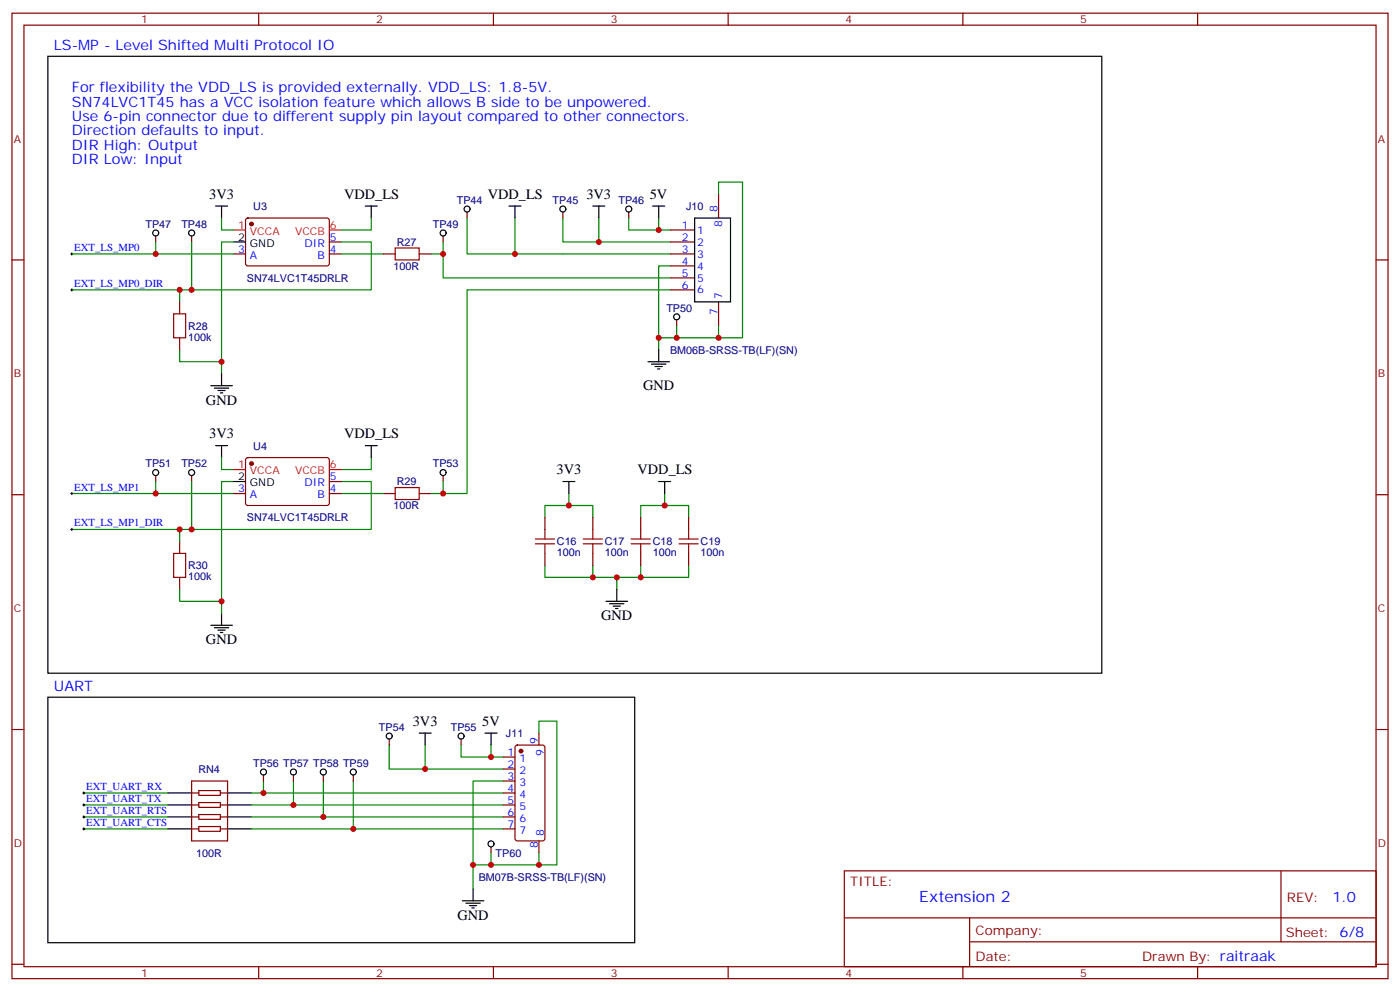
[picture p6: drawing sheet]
<svg xmlns="http://www.w3.org/2000/svg" width="412mm" height="292mm" viewBox="0 0 412 292" stroke-linecap="round" stroke-linejoin="round" font-family="sans-serif">
<g fill="none" stroke="#870000" stroke-width=".35">
<path d="M3.5 3.9h405.4v284.3h-405.4zM7.1 7.4h398.2v277.3h-398.2zM76.2 3.9v3.5M145.3 3.9v3.5M214.5 3.9v3.5M283.6 3.9v3.5M352.8 3.9v3.5M211.7 57.2v7M3.5 76.6h3.6M45.9 69.5v1.8M56.4 69.5v1.8M68.8 74.8h3.5"/>
<path d="M72.6 64.4l.4-.2 23.6 .1 .4 .6-.1 13-.6 .4h-23.5l-.5-.7v-12.7zM97 74.8h3.5M97 71.3h3.5M112.9 74.8h3.5M123.5 74.8h3.5M130.5 69.5v1.8M137.6 62.4v1.8M165.8 62.4v1.8M185.2 62.4v1.8M197.6 74.8h7M197.6 71.3h7M197.6 67.7h7"/>
<path d="M197.6 78.3h7M405.3 76.6h3.6M52.9 88.9v3.5M52.9 99.5v3.5M197.6 81.8h7M197.6 85.4h7M199.3 94.2v1.8M211.7 88.9v7.1M72.6 135l.4-.2h23.6l.4 .7-.1 12.9-.6 .5-23.5-.1-.5-.6v-12.7zM3.5 145.7h3.6M45.9 140.1v1.7M52.9 159.5v3.5"/>
<path d="M56.4 140.1v1.7M68.8 145.3h3.5M97 145.3h3.5M97 141.8h3.5M112.9 145.3h3.5M123.5 145.3h3.5M130.5 140.1v1.7M160.5 152.4v3.5M174.6 152.4v3.5M188.7 152.4v3.5M202.8 152.4v3.5M405.3 145.7h3.6"/>
<path d="M52.9 170v3.6M160.5 163v3.5M174.6 163v3.5M188.7 163v3.5M202.8 163v3.5M3.5 214.8h3.6M114.7 217.7v1.7M135.8 217.7v1.7M151.9 219.6l.5-.2h7.4l.7 .5v27l-.4 .7h-7.7l-.7-.4v-27.1zM158.7 215.9v3.5M405.3 214.8h3.6M56.4 230h10.6v17.6h-10.6z"/>
<path d="M56.4 233.5h2.2M56.4 237.1h2.2M58.6 232.8h6.3v1.4h-6.3zM58.6 236.4h6.3v1.4h-6.3zM58.6 239.9h6.3v1.4h-6.3zM64.9 233.5h2.1M64.9 237.1h2.1M77.6 228.2v1.8M86.4 228.2v1.8M95.2 228.2v1.8M104.1 228.2v1.8M148.2 233.5h3.5"/>
<path d="M148.2 230h3.5M148.2 237.1h3.5M148.2 223h3.5M148.2 226.5h3.5M56.4 244.1h2.2M56.4 240.6h2.2M58.6 243.4h6.3v1.4h-6.3zM64.9 244.1h2.1M64.9 240.6h2.1M144.6 249.4v1.8M148.2 244.1h3.5M148.2 240.6h3.5"/>
<path d="M158.7 247.6v3.6M248.7 256.5h156.6v28.2h-156.6zM377.3 256.5v20.9M248.7 270.3h156.5M285.6 277.4h119.6M285.6 270.3v14.1M3.5 284h3.6M76.2 284.7v3.5M145.3 284.7v3.5M214.5 284.7v3.5M283.6 284.7v3.5M352.8 284.7v3.5"/>
<path d="M405.3 284h3.6"/>
</g>
<g fill="none" stroke="#008700" stroke-width=".35">
<path d="M211.7 57.2v-3.6h7v45.9h-7M21.2 74.8h47.6M45.9 71.3v3.5M56.4 71.3v14.1M65.3 64.2v3.5h3.5M68.8 71.3h-3.5v38.8M100.5 71.3h8.9v14.1h-88.2M100.5 74.8h12.4M109.4 64.2v3.5h-8.9M127 74.8h3.5v7h67.1M130.5 71.3v3.5M137.6 64.2v10.6h14.1"/>
<path d="M151.7 64.2v10.6h45.9M165.8 64.2v7.1h10.6M176.4 64.2v7.1h21.2M185.2 64.2v3.5h8.8M194 64.2v3.5h3.6M197.6 78.3h-3.6v24.7M52.9 85.4v3.5M197.6 85.4h-60v59.9h-10.6M199.3 96v3.5M211.7 96v3.5h-17.7M52.9 103v3.5h12.4M65.3 134.8v3.5h3.5"/>
<path d="M109.4 134.8v3.5h-8.9M21.2 145.3h47.6M45.9 141.8v3.5M52.9 155.9v3.6M56.4 141.8v14.1M68.8 141.8h-3.5v38.8M100.5 141.8h8.9v14.1h-88.2M100.5 145.3h12.4M130.5 141.8v3.5M167.6 148.9h7v3.5M167.6 145.3v3.6h-7.1v3.5M195.8 148.9h7v3.5"/>
<path d="M195.8 145.3v3.6h-7.1v3.5M52.9 173.6v3.5h12.4M160.5 166.5v3.5h21.2v3.6M174.6 166.5v3.5M188.7 166.5v3.5h-7M202.8 166.5v3.5h-14.1M114.7 219.4v7.1h10.5M125.2 219.4v7.1h23M135.8 219.4v3.6h8.8M144.6 219.4v3.6h3.6M158.7 215.9v-3.5h5.3v42.3h-5.3M24.7 237.1h24.7"/>
<path d="M24.7 233.5h24.7M74.1 237.1h74.1M74.1 233.5h74.1M77.6 230v3.5M86.4 230v7.1M95.2 230v10.6M104.1 230v14.1M148.2 230h-8.9v31.8M24.7 244.1h24.7M24.7 240.6h24.7M74.1 244.1h74.1M74.1 240.6h74.1"/>
<path d="M144.6 251.2v3.5M158.7 251.2v3.5h-19.4"/>
</g>
<g fill="none" stroke="#000" stroke-width=".35">
<path d="M14.1 16.6h310.5v181.7h-310.5zM63.5 60.7h3.5M65.3 60.7v3.5M68.8 71.3h3.5M107.6 60.7h3.5M109.4 60.7v3.5M149.9 60.7h3.6M151.7 60.7v3.5M174.6 60.7h3.6M176.4 60.7v3.5M192.3 60.7h3.5M194 60.7v3.5"/>
<path d="M204.6 64.2h10.6v24.7h-10.6zM62.1 113.6h6.3M63.1 114.3h4.3M64.2 115h2.1M64.9 115.7h.7M65.3 110.1v3.5M190.9 106.5h6.3M191.9 107.2h4.2M193 108h2.1M193.7 108.7h.7M194 103v3.5M63.5 131.2h3.5"/>
<path d="M65.3 131.2v3.6M107.6 131.2h3.5M109.4 131.2v3.6M68.8 141.8h3.5M165.8 141.8h3.5M167.6 141.8v3.5M194 141.8h3.6M195.8 141.8v3.5M178.5 177.1h6.4M179.6 177.8h4.2M180.6 178.5h2.1M181.3 179.2h.7"/>
<path d="M181.7 173.6v3.5M62.1 184.2h6.3M63.1 184.9h4.3M64.2 185.6h2.1M64.9 186.3h.7M65.3 180.6v3.6M14.1 205.3h172.9v72.3h-172.9zM123.5 215.9h3.5M125.2 215.9v3.5M142.9 215.9h3.5M144.6 215.9v3.5M49.4 233.5h7"/>
<path d="M49.4 237.1h7M67 233.5h7.1M67 237.1h7.1M49.4 240.6h7M49.4 244.1h7M67 240.6h7.1M67 244.1h7.1M136.2 265.3h6.3M137.2 266h4.3M138.3 266.7h2.1M139 267.4h.7M139.3 261.8v3.5"/>
<circle cx="45.9" cy="68.6" r=".88"/>
<circle cx="56.4" cy="68.6" r=".88"/>
<circle cx="130.5" cy="68.6" r=".88"/>
<circle cx="137.6" cy="61.6" r=".88"/>
<circle cx="165.8" cy="61.6" r=".88"/>
<circle cx="185.2" cy="61.6" r=".88"/>
<circle cx="199.3" cy="93.3" r=".88"/>
<circle cx="45.9" cy="139.2" r=".88"/>
<circle cx="56.4" cy="139.2" r=".88"/>
<circle cx="130.5" cy="139.2" r=".88"/>
<circle cx="114.7" cy="216.8" r=".88"/>
<circle cx="135.8" cy="216.8" r=".88"/>
<circle cx="77.6" cy="227.4" r=".88"/>
<circle cx="86.4" cy="227.4" r=".88"/>
<circle cx="95.3" cy="227.4" r=".88"/>
<circle cx="104.1" cy="227.4" r=".88"/>
<circle cx="144.6" cy="248.5" r=".88"/>
</g>
<g fill="#870000" stroke="#870000" stroke-width=".35">
<circle cx="74.1" cy="66" r=".53"/>
<circle cx="74.1" cy="136.5" r=".53"/>
<circle cx="153.5" cy="221.2" r=".53"/>
</g>
<path d="M68.8 67.7h3.5M97 67.7h3.5M68.8 138.3h3.5M97 138.3h3.5" fill="none" stroke="#f00" stroke-width=".35"/>
<g fill="none" stroke="#a10000" stroke-width=".35">
<path d="M116.4 73h7.1v3.6h-7.1zM51.2 92.4h3.5v7.1h-3.5zM116.4 143.6h7.1v3.5h-7.1zM157.7 158.8h5.6M160.5 155.9v2.9M171.8 158.8h5.6M174.6 155.9v2.9M185.9 158.8h5.7M188.7 155.9v2.9M200 158.8h5.7M202.8 155.9v2.9M51.2 163h3.5v7h-3.5z"/>
<path d="M157.7 160.2h5.6M160.5 160.2v2.8M171.8 160.2h5.6M174.6 160.2v2.8M185.9 160.2h5.7M188.7 160.2v2.8M200 160.2h5.7M202.8 160.2v2.8"/>
</g>
<g fill="none" stroke="#000" stroke-width=".29">
<path d="M20.8 74.8h.7M21.2 74.4v.7M20.8 85.4h.7M21.2 85v.7M20.8 145.3h.7M20.8 155.9h.7M21.2 145v.7M21.2 155.6v.7M24.3 233.5h.7M24.3 237.1h.7M24.7 233.2v.7M24.7 236.7v.7"/>
<path d="M24.3 244.1h.7M24.3 240.6h.7M24.7 240.2v.7M24.7 243.8v.7"/>
</g>
<g fill="#c00">
<circle cx="65.3" cy="106.5" r=".88"/>
<circle cx="52.9" cy="85.4" r=".88"/>
<circle cx="181.7" cy="170" r=".88"/>
<circle cx="52.9" cy="155.9" r=".88"/>
<circle cx="65.3" cy="177.1" r=".88"/>
<circle cx="194" cy="99.5" r=".88"/>
<circle cx="211.7" cy="99.5" r=".88"/>
<circle cx="45.9" cy="74.8" r=".88"/>
<circle cx="56.4" cy="85.4" r=".88"/>
<circle cx="45.9" cy="145.3" r=".88"/>
<circle cx="56.4" cy="155.9" r=".88"/>
<circle cx="104.1" cy="244.1" r=".88"/>
<circle cx="95.3" cy="240.6" r=".88"/>
<circle cx="86.4" cy="237.1" r=".88"/>
<circle cx="77.6" cy="233.5" r=".88"/>
<circle cx="144.6" cy="254.7" r=".88"/>
<circle cx="144.6" cy="223" r=".88"/>
<circle cx="125.2" cy="226.5" r=".88"/>
<circle cx="158.8" cy="254.7" r=".88"/>
<circle cx="139.3" cy="254.7" r=".88"/>
<circle cx="188.7" cy="170" r=".88"/>
<circle cx="195.8" cy="148.9" r=".88"/>
<circle cx="174.6" cy="170" r=".88"/>
<circle cx="167.6" cy="148.9" r=".88"/>
<circle cx="194" cy="67.7" r=".88"/>
<circle cx="176.4" cy="71.3" r=".88"/>
<circle cx="151.7" cy="74.8" r=".88"/>
<circle cx="130.5" cy="74.8" r=".88"/>
<circle cx="130.5" cy="145.3" r=".88"/>
<circle cx="199.3" cy="99.5" r=".88"/>
</g>
<text font-size="4.6" fill="#00f" x="270.8" y="265.5">Extension 2</text>
<g font-size="4.2" fill="#00f">
<text x="15.9" y="14.8">LS-MP - Level Shifted Multi Protocol IO</text>
<text x="21.2" y="27.2">For flexibility the VDD_LS is provided externally. VDD_LS: 1.8-5V.</text>
<text x="21.2" y="31.4">SN74LVC1T45 has a VCC isolation feature which allows B side to be unpowered.</text>
<text x="21.2" y="35.6">Use 6-pin connector due to different supply pin layout compared to other connectors.</text>
<text x="21.2" y="39.9">Direction defaults to input.</text>
<text x="21.2" y="44.1">DIR High: Output</text>
<text x="21.2" y="48.3">DIR Low: Input</text>
<text x="15.9" y="203.6">UART</text>
<text x="392.5" y="265.7">1.0</text>
</g>
<g font-size="4.2">
<text x="61.6" y="58.5">3V3</text>
<text x="101.4" y="58.5">VDD_LS</text>
<text x="143.7" y="58.5">VDD_LS</text>
<text x="172.7" y="58.5">3V3</text>
<text x="191.4" y="58.5">5V</text>
<text x="60.7" y="119.2">GND</text>
<text x="189.4" y="115">GND</text>
<text x="61.6" y="129.1">3V3</text>
<text x="101.4" y="129.1">VDD_LS</text>
<text x="163.9" y="139.6">3V3</text>
<text x="187.8" y="139.7">VDD_LS</text>
<text x="177.1" y="182.7">GND</text>
<text x="60.7" y="189.8">GND</text>
<text x="121.6" y="213.8">3V3</text>
<text x="142" y="213.8">5V</text>
<text x="134.8" y="270.9">GND</text>
</g>
<g font-size="3.9" fill="#800">
<text x="250.5" y="261.1">TITLE:</text>
<text x="379.1" y="265.7">REV:</text>
<text x="287.4" y="275.3">Company:</text>
<text x="378.7" y="275.9">Sheet: 6/8</text>
<text x="287.4" y="282.9">Date:</text>
<text x="336.4" y="283">Drawn By: raitraak</text>
</g>
<g font-size="3.2" fill="#800">
<text x="41.6" y="6.9">1</text>
<text x="110.8" y="6.9">2</text>
<text x="179.9" y="6.9">3</text>
<text x="249.1" y="6.9">4</text>
<text x="318.2" y="6.9">5</text>
<text x="4.1" y="42">A</text>
<text x="405.9" y="42">A</text>
<text x="4.1" y="111.1">B</text>
<text x="405.9" y="111.1">B</text>
<text x="4.1" y="180.3">C</text>
<text x="405.9" y="180.3">C</text>
<text x="4.1" y="249.4">D</text>
<text x="405.9" y="249.4">D</text>
<text x="41.6" y="287.7">1</text>
<text x="110.8" y="287.7">2</text>
<text x="179.9" y="287.7">3</text>
<text x="249.1" y="287.7">4</text>
<text x="318.2" y="287.7">5</text>
</g>
<g font-size="3.2" fill="#000080">
<text x="74.6" y="61.8">U3</text>
<text x="134.6" y="60.1">TP44</text>
<text x="162.8" y="60.1">TP45</text>
<text x="182.2" y="60.1">TP46</text>
<text x="202.1" y="61.8">J10</text>
<text x="42.8" y="67.1">TP47</text>
<text x="53.4" y="67.1">TP48</text>
<text x="127.5" y="67.1">TP49</text>
<text x="116.9" y="72.4">R27</text>
<text x="72.7" y="82.9">SN74LVC1T45DRLR</text>
<text x="115.9" y="79.4">100R</text>
<text x="196.3" y="91.8">TP50</text>
<text x="55.4" y="100.3">100k</text>
<text x="55.4" y="97.1">R28</text>
<text x="197.4" y="104.1">BM06B-SRSS-TB(LF)(SN)</text>
<text x="42.8" y="137.7">TP51</text>
<text x="53.4" y="137.7">TP52</text>
<text x="74.6" y="132.4">U4</text>
<text x="127.5" y="137.7">TP53</text>
<text x="116.9" y="142.9">R29</text>
<text x="115.9" y="150">100R</text>
<text x="72.7" y="153.5">SN74LVC1T45DRLR</text>
<text x="164" y="160.6">C16</text>
<text x="178.2" y="160.6">C17</text>
<text x="192.3" y="160.6">C18</text>
<text x="206.4" y="160.6">C19</text>
<text x="55.4" y="167.6">R30</text>
<text x="164" y="163.8">100n</text>
<text x="178.2" y="163.8">100n</text>
<text x="192.3" y="163.8">100n</text>
<text x="206.4" y="163.8">100n</text>
<text x="55.4" y="170.9">100k</text>
<text x="111.6" y="215.3">TP54</text>
<text x="132.8" y="215.3">TP55</text>
<text x="149" y="217.1">J11</text>
<text x="58.4" y="227.6">RN4</text>
<text x="74.6" y="225.9">TP56 TP57 TP58 TP59</text>
<text x="57.8" y="252.3">100R</text>
<text x="146" y="252.4">TP60</text>
<text x="141" y="259.4">BM07B-SRSS-TB(LF)(SN)</text>
</g>
<g font-size="3.2" fill="#00f">
<text x="211.3" y="62.4" transform="rotate(-90 211.3 62.4)">8</text>
<text x="97.2" y="70.9">5</text>
<text x="200.8" y="67.4">1</text>
<text x="200.8" y="70.9">2</text>
<text x="205.3" y="68.8">1</text>
<text x="212.7" y="66.9" transform="rotate(-90 212.7 66.9)">8</text>
<text x="21.9" y="73.9">EXT_LS_MP0</text>
<text x="70.1" y="74.4">3</text>
<text x="73.6" y="76.2">A</text>
<text x="89.7" y="72.7">DIR</text>
<text x="93.5" y="76.2">B</text>
<text x="97.2" y="74.4">4</text>
<text x="200.8" y="74.4">3</text>
<text x="200.8" y="78">4</text>
<text x="205.3" y="72.3">2</text>
<text x="205.3" y="75.8">3</text>
<text x="200.8" y="81.5">5</text>
<text x="205.3" y="79.4">4</text>
<text x="205.3" y="82.9">5</text>
<text x="21.9" y="84.5">EXT_LS_MP0_DIR</text>
<text x="200.8" y="85">6</text>
<text x="205.3" y="86.4">6</text>
<text x="212.7" y="88.2" transform="rotate(-90 212.7 88.2)">7</text>
<text x="211.3" y="92.7" transform="rotate(-90 211.3 92.7)">7</text>
<text x="89.7" y="143.2">DIR</text>
<text x="97.2" y="141.5">5</text>
<text x="21.9" y="144.5">EXT_LS_MP1</text>
<text x="70.1" y="145">3</text>
<text x="73.6" y="146.8">A</text>
<text x="93.5" y="146.8">B</text>
<text x="97.2" y="145">4</text>
<text x="21.9" y="155">EXT_LS_MP1_DIR</text>
<text x="158.4" y="219.3" transform="rotate(-90 158.4 219.3)">9</text>
<text x="149.5" y="222.6">1</text>
<text x="149.5" y="226.1">2</text>
<text x="153" y="224.4">1</text>
<text x="153" y="227.9">2</text>
<text x="160.2" y="222.8" transform="rotate(-90 160.2 222.8)">9</text>
<text x="25.4" y="232.7">EXT_UART_RX</text>
<text x="149.5" y="229.7">3</text>
<text x="149.5" y="233.2">4</text>
<text x="153" y="231.4">3</text>
<text x="25.4" y="239.7">EXT_UART_RTS</text>
<text x="25.4" y="236.2">EXT_UART_TX</text>
<text x="149.5" y="236.7">5</text>
<text x="153" y="234.9">4</text>
<text x="153" y="238.5">5</text>
<text x="25.4" y="243.2">EXT_UART_CTS</text>
<text x="149.5" y="240.2">6</text>
<text x="149.5" y="243.8">7</text>
<text x="153" y="242">6</text>
<text x="153" y="245.5">7</text>
<text x="158.4" y="249.8" transform="rotate(-90 158.4 249.8)">8</text>
<text x="160.2" y="246.3" transform="rotate(-90 160.2 246.3)">8</text>
</g>
<g font-size="3.2" fill="#f00">
<text x="70.1" y="67.4">1</text>
<text x="73.6" y="69.1">VCCA</text>
<text x="86.9" y="69.1">VCCB</text>
<text x="97.2" y="67.4">6</text>
<text x="70.1" y="137.9">1</text>
<text x="97.2" y="137.9">6</text>
<text x="73.6" y="139.7">VCCA</text>
<text x="86.9" y="139.7">VCCB</text>
</g>
<g font-size="3.2">
<text x="70.1" y="70.9">2</text>
<text x="73.6" y="72.7">GND</text>
<text x="70.1" y="141.5">2</text>
<text x="73.6" y="143.2">GND</text>
</g>
</svg>
